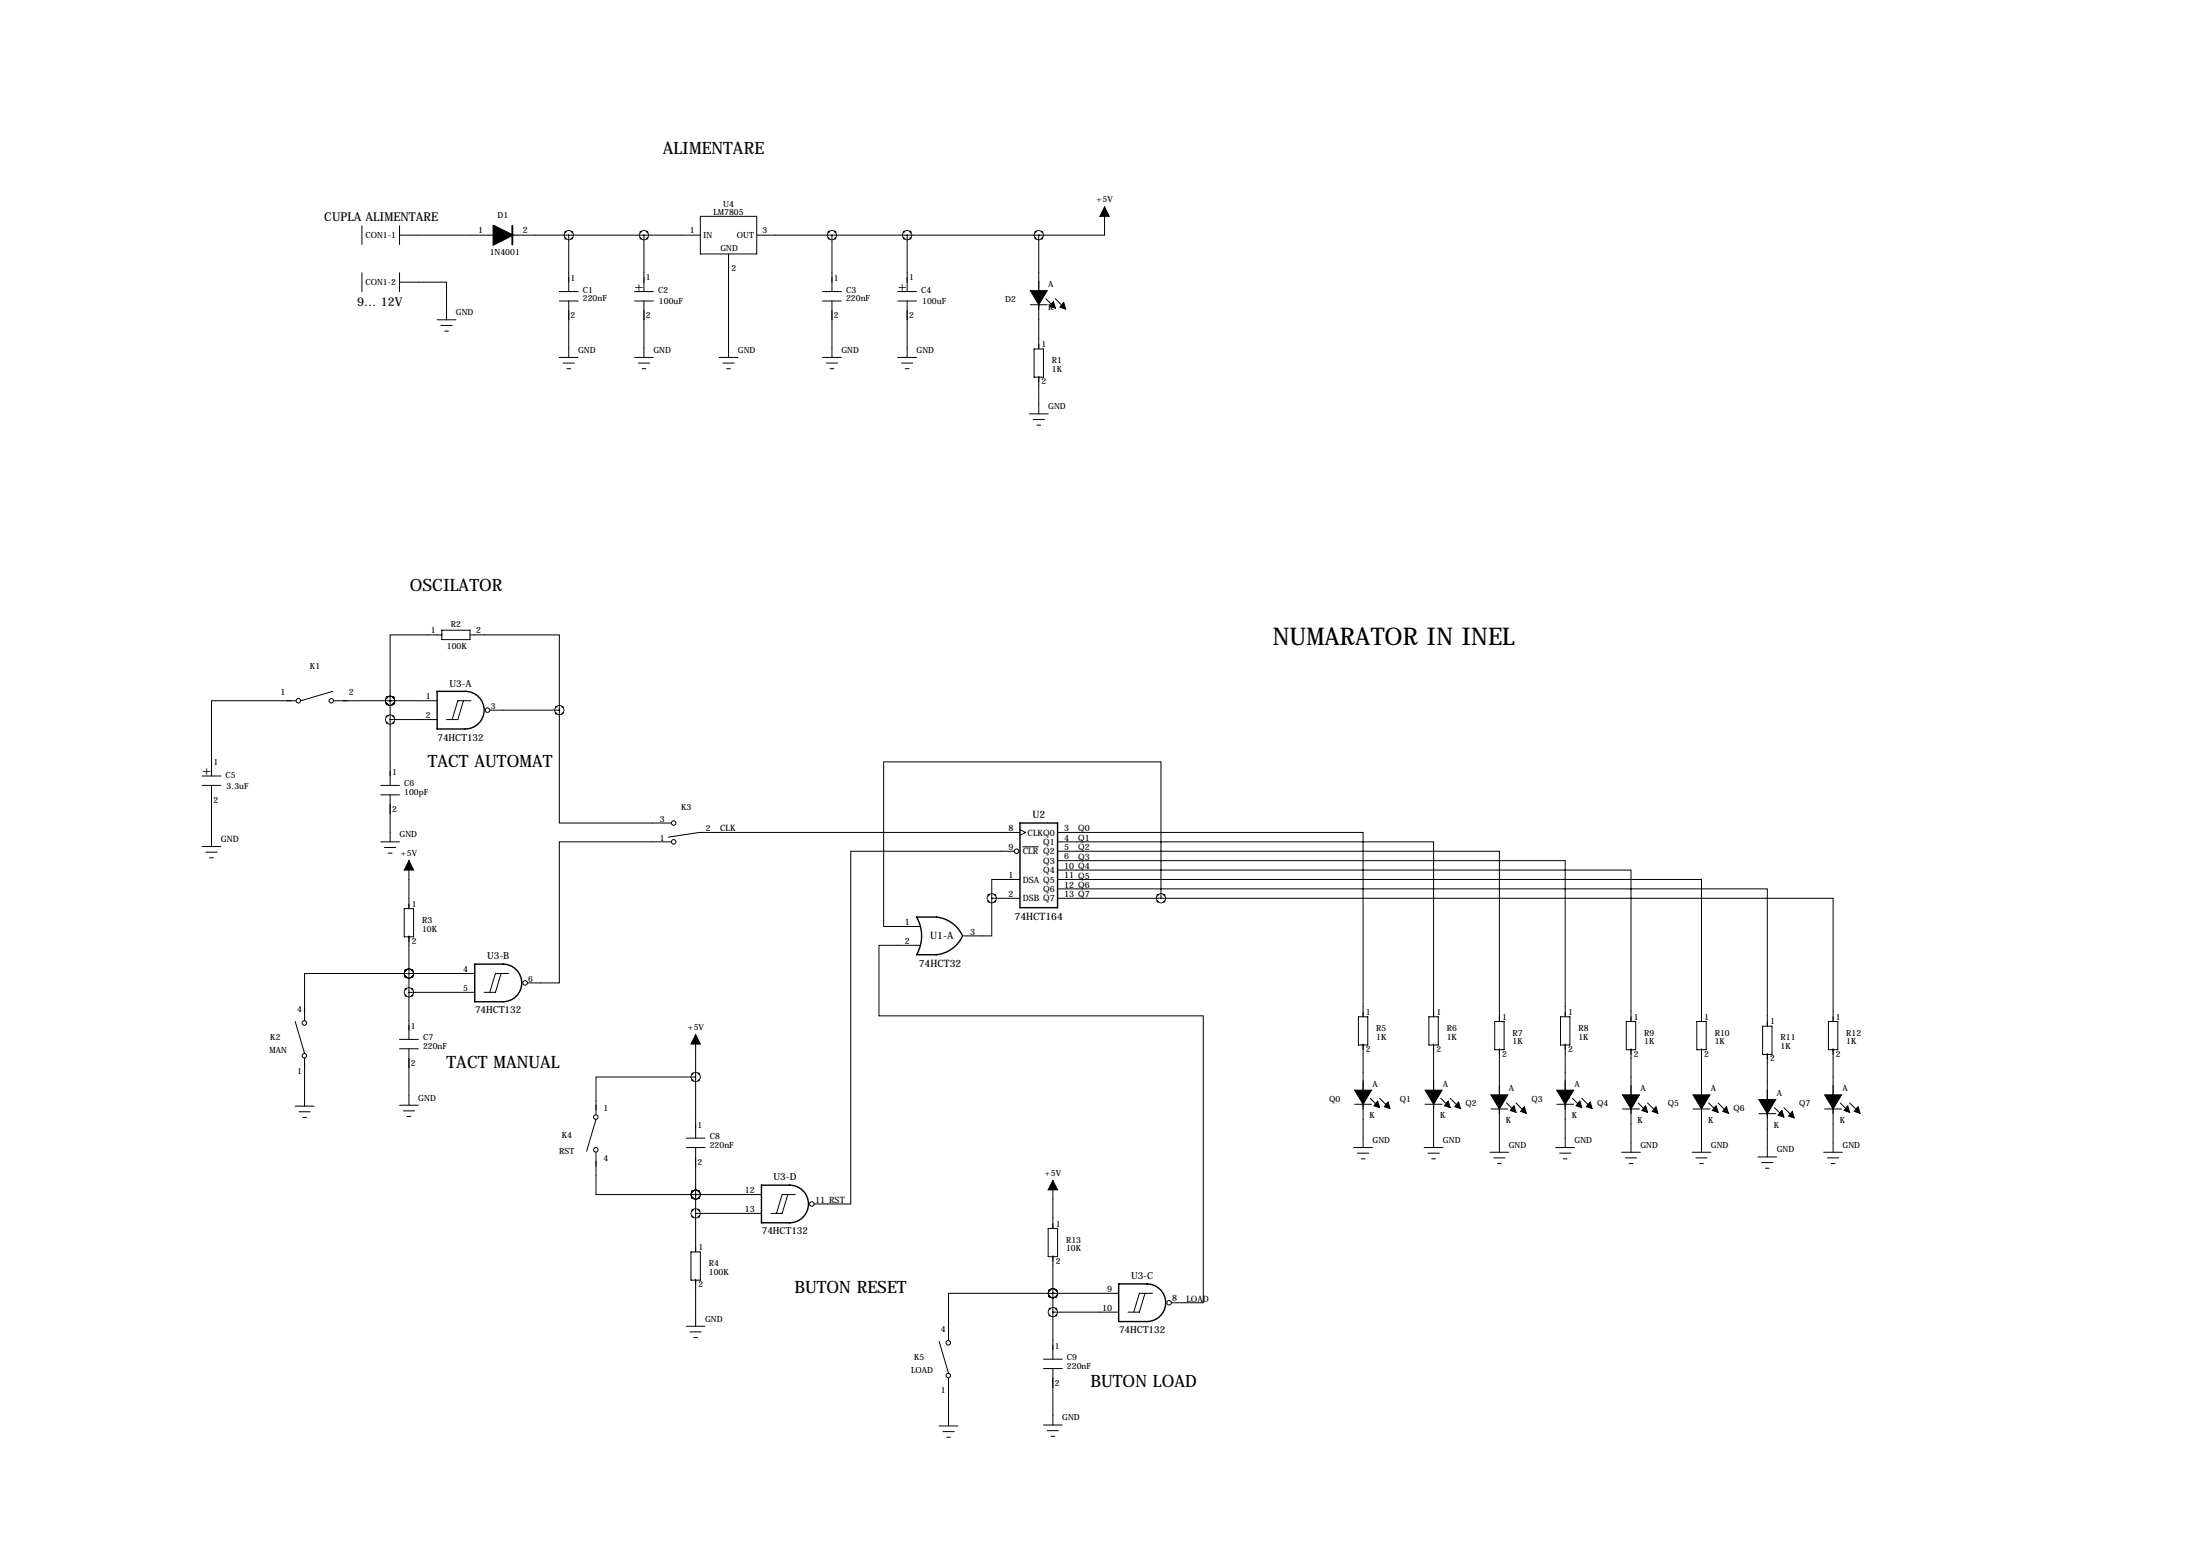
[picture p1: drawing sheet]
<svg xmlns="http://www.w3.org/2000/svg" width="594mm" height="419mm" viewBox="0 0 594 419" stroke-linecap="round" stroke-linejoin="round" font-family="sans-serif">
<g fill="none" stroke="#000" stroke-width=".27">
<path d="M189.2 58.4h15.3v10.2h-15.3zM298.4 55.9v7.6h-17.7M97.8 61v5M97.8 73.7v5M107.9 76.2h12.7v10.2M107.9 61v5M107.9 73.7v5M107.9 63.5h25.4M138.4 63.5h50.8M151.1 78.7h5.1M153.7 63.5v15.2M171.4 78.7h5.1"/>
<path d="M174 63.5v15.2M196.8 68.6v27.9M204.5 63.5h76.2M222.2 78.7h5.1M224.8 63.5v15.2M242.6 78.7h5M245.1 63.5v15.2M280.7 63.5v30.7M118.1 86.4h5.1M119.1 87.9h3.1M120.1 89.4h1.1M151.1 81.3h5.1"/>
<path d="M151.1 96.5h5.1M152.1 98h3.1M153.2 99.6h1M153.7 81.3v15.2M171.4 81.3h5.1M171.4 96.5h5.1M172.5 98h3M173.5 99.6h1M174 81.3v15.2M194.3 96.5h5.1M195.3 98h3.1M196.3 99.6h1.1"/>
<path d="M222.2 81.3h5.1M222.2 96.5h5.1M223.3 98h3M224.3 99.6h1M224.8 81.3v15.2M242.6 81.3h5M242.6 96.5h5M243.6 98h3M244.6 99.6h1M245.1 81.3v15.2M278.4 82.3h4.6M279.4 94.2h2.5v7.7h-2.5z"/>
<path d="M282.6 80.7l2.5 2.5M285.1 80.7l2.6 2.5M278.1 111.8h5.1M279.1 113.3h3.1M280.2 114.8h1M280.7 101.6v10.2M119.4 171.4h-14v17.8M119.4 170.2h7.6v2.5h-7.6zM127 171.4h24.1v20.4M80 189.2h-22.9v20.3M89.9 186.7l-8.6 2.5M90.2 189.2h27.9"/>
<path d="M105.4 189.2h.1M105.4 194.3h12.7M105.4 189.2v22.9M125.2 189.2l-1.5 5.1h-3.1M127.3 189.2h-3.6l-1.5 5.1M132.3 191.8h18.8M151.1 191.8v30.4h30.3M54.6 209.5h5.1M54.6 212.1h5.1M57.1 212.1v16.5M102.9 212.1h5M102.9 214.6h5"/>
<path d="M105.4 214.6v12.7M54.6 228.6h5.1M55.6 230.1h3.1M56.6 231.6h1.1M102.9 227.3h5M103.9 228.9h3M104.9 230.4h1M110.5 232.4v13M181.4 227.3h-30.3v38.1h-8.6M274.1 229.9h-44.2v95.2h-9.9M275.6 237.5h-7.6v5.1M275.6 224.8h-86.6l-8.4 1.3"/>
<path d="M275.6 224l1.5 .8-1.5 .8M276.4 228.7h4.2M285.8 224.8h82.5v49.8M285.8 227.3h101.5v47.3M285.8 229.9h119.3v45.9M285.8 232.4h137.1v42.2M285.8 234.9h154.9v40.9M285.8 237.5h173.9v38.3M109.2 245.4h2.6v7.6h-2.6zM110.5 252.7v28M248.7 255.3h-11.2v19h87.6v77.5h-8.6M268 242.6v10.1h-7.7"/>
<path d="M268 242.6h7.6M285.8 240h191.7v37.1M285.8 242.6h27.9M313.7 242.6v-36.9h-74.9v44.5h9.9M313.7 242.6h181.6v33.2M79.8 275.8l2.5 8.7M110.5 262.9h.1M110.5 262.9h-28.2v12.7M110.5 268h17.8M110.5 262.9h17.8M135.4 262.9l-1.5 5.1h-3.1M137.4 262.9h-3.5l-1.6 5.1"/>
<path d="M188 279.4v27.9M367 274.6h2.6v7.6h-2.6zM386.1 274.6h2.5v7.6h-2.5zM403.9 275.8h2.5v7.7h-2.5zM421.6 274.6h2.6v7.6h-2.6zM439.4 275.8h2.6v7.7h-2.6zM458.5 275.8h2.5v7.7h-2.5zM476.2 277.1h2.6v7.6h-2.6zM494 275.8h2.6v7.7h-2.6zM79.8 298.7h5M82.3 285.8v12.9M107.9 280.7h5.1"/>
<path d="M107.9 283.2h5.1M107.9 298.4h5.1M109 300h3M110.5 283.2v15.2M188 290.8h-27v10.2M366 298.2h4.6M368.3 281.9v28M370.2 296.6l2.6 2.5M372.8 296.6l2.5 2.5M385.1 298.2h4.5M387.3 281.9v28M389.3 296.6l2.5 2.5"/>
<path d="M391.8 296.6l2.6 2.5M402.8 299.5h4.6M405.1 283.2v27.9M407.1 297.8l2.5 2.6M409.6 297.8l2.5 2.6M420.6 298.2h4.6M422.9 281.9v28M424.8 296.6l2.6 2.5M427.4 296.6l2.5 2.5M438.4 299.5h4.6M440.7 283.2v27.9M442.6 297.8l2.6 2.6"/>
<path d="M445.2 297.8l2.5 2.6M457.5 299.5h4.5M459.7 283.2v27.9M461.7 297.8l2.5 2.6M464.2 297.8l2.6 2.6M477.5 284.5v27.9M479.5 299.1l2.5 2.6M482 299.1l2.5 2.6M493 299.5h4.6M495.3 283.2v27.9M497.2 297.8l2.6 2.6M499.8 297.8l2.5 2.6"/>
<path d="M80.8 300.2h3M81.8 301.8h1M110 301.5h1M161 311.1v11.5h27M161 302.3l-2.5 8.6M185.4 307.3h5.1M185.4 309.9h5.1M188 309.9v28.2M284.5 318.8v12.9M365.8 309.9h5M366.8 311.4h3M367.8 312.9h1"/>
<path d="M384.8 309.9h5.1M385.8 311.4h3.1M386.8 312.9h1.1M402.6 311.1h5.1M403.6 312.7h3.1M404.6 314.2h1M420.4 309.9h5M421.4 311.4h3M422.4 312.9h1M438.1 311.1h5.1M439.2 312.7h3M440.2 314.2h1"/>
<path d="M457.2 311.1h5.1M458.2 312.7h3.1M459.2 314.2h1M475 312.4h5.1M475.2 300.7h4.6M476 313.9h3M477 315.5h1M492.8 311.1h5M493.8 312.7h3M494.8 314.2h1M186.7 338.1h2.5v7.6h-2.5zM188 322.6h.1"/>
<path d="M188 327.7h17.7M188 322.6h17.7M212.9 322.6l-1.6 5.1h-3M214.9 322.6h-3.6l-1.5 5.1M283.2 331.7h2.6v7.6h-2.6zM284.5 339.1v27.9M185.4 358.1h5.1M186.4 359.7h3.1M188 345.4v12.7M284.5 349.2h.1M284.5 349.2h-28.2v12.7M284.5 354.3h17.8"/>
<path d="M284.5 349.2h17.8M309.4 349.2l-1.6 5.1h-3M311.4 349.2h-3.6l-1.5 5.1M187.5 361.2h1M253.7 362.2l2.6 8.6M256.3 372.1v13M281.9 367h5.1M281.9 369.6h5.1M284.5 369.6v15.2M253.7 385.1h5.1M254.8 386.6h3M255.8 388.1h1"/>
<path d="M281.9 384.8h5.1M283 386.3h3M284 387.9h1"/>
<circle cx="80.6" cy="189.2" r=".61"/>
<circle cx="89.5" cy="189.2" r=".61"/>
<circle cx="131.7" cy="191.8" r=".61"/>
<circle cx="182" cy="222.2" r=".61"/>
<circle cx="182" cy="227.3" r=".61"/>
<circle cx="274.7" cy="229.9" r=".61"/>
<circle cx="82.2" cy="276.3" r=".61"/>
<circle cx="141.9" cy="265.4" r=".61"/>
<circle cx="82.2" cy="285.1" r=".61"/>
<circle cx="161" cy="310.5" r=".61"/>
<circle cx="161" cy="301.7" r=".61"/>
<circle cx="219.4" cy="325.1" r=".61"/>
<circle cx="315.9" cy="351.8" r=".61"/>
<circle cx="256.2" cy="362.6" r=".61"/>
<circle cx="256.2" cy="371.4" r=".61"/>
</g>
<g fill="#000" stroke="#000" stroke-width=".27">
<path d="M298.4 55.9l1.3 2.5h-2.5zM278.4 78.5h2.3v3.8zM280.7 78.5h2.3l-2.3 3.8zM284.6 81.4l.5 1.8-1.5-.5zM287.2 81.9l.2-.2 .5 1.8-1.5-.5zM110.5 232.4l1.3 2.5h-2.6zM188 279.4l1.2 2.5h-2.5zM366 294.4h2.3v3.8zM368.3 294.4h2.3l-2.3 3.8zM372 297.6l.3-.3 .5 1.8-1.6-.5zM375.1 297.6l.5 1.8-1.6-.5zM385.1 294.4h2.2v3.8z"/>
<path d="M387.3 294.4h2.3l-2.3 3.8zM391.1 297.6l.2-.3 .5 1.8-1.5-.5zM394.1 297.6l.5 1.8-1.5-.5zM402.8 295.7h2.3v3.8zM405.1 295.7h2.3l-2.3 3.8zM420.6 294.4h2.3v3.8zM422.9 294.4h2.3l-2.3 3.8zM426.9 297.3l.5 1.8-1.5-.5zM429.7 297.6l.5 1.8-1.5-.5zM438.4 295.7h2.3v3.8zM440.7 295.7h2.3l-2.3 3.8zM457.5 295.7h2.2v3.8z"/>
<path d="M459.7 295.7h2.3l-2.3 3.8zM475.2 296.9h2.3v3.8zM477.5 296.9h2.3l-2.3 3.8zM493 295.7h2.3v3.8zM495.3 295.7h2.3l-2.3 3.8zM284.5 318.8l1.3 2.5h-2.6zM409.1 298.6l.5 1.8-1.5-.5zM411.9 298.9l.5 1.7-1.5-.5zM444.7 298.6l.5 1.8-1.6-.5zM447.2 299.1l.2-.2 .6 1.7-1.6-.5zM463.7 298.6l.5 1.8-1.5-.5zM466.2 299.1l.3-.2 .5 1.7-1.5-.5z"/>
<path d="M481.5 299.9l.5 1.8-1.5-.6zM484 300.4l.3-.3 .5 1.8-1.5-.5zM499 298.9l.3-.3 .5 1.8-1.6-.5zM502.1 298.9l.5 1.7-1.6-.5z"/>
</g>
<path d="M118.1 186.7h7.6a5.1 5.1 0 0 1 5.1 5.1 5.1 5.1 0 0 1-5.1 5h-7.6zM275.6 222.2h10.2v22.9h-10.2zM253 247.6h-5.3a10.2 10.2 0 0 1 0 10.2h5.3a8.7 8.7 0 0 0 7-5M253 247.6a8.7 8.7 0 0 1 7.1 5.1M128.3 260.4h7.6a5.1 5.1 0 0 1 5.1 5 5.1 5.1 0 0 1-5.1 5.1h-7.6zM205.7 320h7.7a5.1 5.1 0 0 1 5 5.1 5.1 5.1 0 0 1-5 5.1h-7.7zM302.3 346.7h7.6a5.1 5.1 0 0 1 5.1 5.1 5.1 5.1 0 0 1-5.1 5.1h-7.6z" fill="none" stroke="#000" stroke-width=".38"/>
<path d="M133.3 61l5.1 2.5-5.1 2.5z" fill="#000" stroke="#000" stroke-width=".51"/>
<path d="M138.4 61v5" fill="none" stroke="#000" stroke-width=".51"/>
<path d="M153.6 63.5a.1 .1 0 0 0 .2 0 .1 .1 0 0 0-.2 0zM173.9 63.5a.1 .1 0 0 0 .2 0 .1 .1 0 0 0-.2 0zM224.7 63.5a.1 .1 0 0 0 .2 0 .1 .1 0 0 0-.2 0zM245 63.5a.1 .1 0 0 0 .2 0 .1 .1 0 0 0-.2 0zM280.6 63.5a.1 .1 0 0 0 .2 0 .1 .1 0 0 0-.2 0zM105.3 194.3a.1 .1 0 0 0 .2 0 .1 .1 0 0 0-.2 0zM105.3 189.2a.1 .1 0 0 0 .2 0 .1 .1 0 0 0-.2 0zM110.4 262.9a.1 .1 0 0 0 .2 0 .1 .1 0 0 0-.2 0zM110.4 268a.1 .1 0 0 0 .2 0 .1 .1 0 0 0-.2 0zM110.4 262.9a.1 .1 0 0 0 .2 0 .1 .1 0 0 0-.2 0zM151 191.8a.1 .1 0 0 0 .2 0 .1 .1 0 0 0-.2 0zM187.9 322.6a.1 .1 0 0 0 .2 0 .1 .1 0 0 0-.2 0zM187.9 327.7a.1 .1 0 0 0 .2 0 .1 .1 0 0 0-.2 0zM187.9 322.6a.1 .1 0 0 0 .2 0 .1 .1 0 0 0-.2 0zM187.9 290.8a.1 .1 0 0 0 .2 0 .1 .1 0 0 0-.2 0zM105.3 189.2a.1 .1 0 0 0 .2 0 .1 .1 0 0 0-.2 0zM284.4 349.2a.1 .1 0 0 0 .2 0 .1 .1 0 0 0-.2 0zM284.4 354.3a.1 .1 0 0 0 .2 0 .1 .1 0 0 0-.2 0zM284.4 349.2a.1 .1 0 0 0 .2 0 .1 .1 0 0 0-.2 0zM267.9 242.6a.1 .1 0 0 0 .2 0 .1 .1 0 0 0-.2 0zM313.6 242.6a.1 .1 0 0 0 .2 0 .1 .1 0 0 0-.2 0z" fill="#000" stroke="#000" stroke-width="2.5"/>
<text font-size="6.6" x="343.9" y="174.2">NUMARATOR IN INEL</text>
<g font-size="4.6">
<text x="179.1" y="41.7">ALIMENTARE</text>
<text x="110.7" y="159.5">OSCILATOR</text>
<text x="115.6" y="207">TACT AUTOMAT</text>
<text x="120.6" y="288.3">TACT MANUAL</text>
<text x="214.6" y="349.2">BUTON RESET</text>
<text x="294.6" y="374.6">BUTON LOAD</text>
</g>
<g font-size="3.6">
<text x="171.4" y="78.5">+</text>
<text x="242.6" y="78.5">+</text>
<text x="54.6" y="209.3">+</text>
</g>
<g font-size="3.3">
<text x="87.6" y="59.7">CUPLA ALIMENTARE</text>
<text x="96.5" y="82.6">9... 12V</text>
</g>
<g font-size="2.7">
<text x="278.9" y="221">U2</text>
<text x="274.1" y="248.3">74HCT164</text>
<text x="251.4" y="253.7">U1-A</text>
<text x="248.2" y="261">74HCT32</text>
</g>
<g font-size="2.6">
<text x="121.4" y="185.4">U3-A</text>
<text x="118.2" y="200">74HCT132</text>
<text x="131.6" y="259.1">U3-B</text>
<text x="128.4" y="273.6">74HCT132</text>
<text x="209" y="318.8">U3-D</text>
<text x="205.8" y="333.3">74HCT132</text>
<text x="305.6" y="345.4">U3-C</text>
<text x="302.4" y="360">74HCT132</text>
</g>
<g font-size="2.4">
<text x="129.2" y="63">1</text>
<text x="141.2" y="63">2</text>
<text x="75.8" y="187.8">1</text>
<text x="94.2" y="187.8">2</text>
<text x="59.7" y="227.3">GND</text>
<text x="194.6" y="224.5">CLK</text>
<text x="272.5" y="224.4">8</text>
<text x="277.6" y="225.6">CLKQ0</text>
<text x="287.5" y="224.4">3</text>
<text x="287.5" y="227">4</text>
<text x="291.3" y="224.5">Q0</text>
<text x="291.3" y="227.1">Q1</text>
<text x="272.5" y="229.5">9</text>
<text x="276.4" y="230.7">CLR Q2</text>
<text x="281.9" y="228.2">Q1</text>
<text x="281.9" y="233.2">Q3</text>
<text x="287.5" y="229.5">5</text>
<text x="287.5" y="232.1">6</text>
<text x="291.3" y="229.6">Q2</text>
<text x="291.3" y="232.2">Q3</text>
<text x="272.5" y="237.1">1</text>
<text x="276.4" y="238.3">DSA Q5</text>
<text x="281.9" y="235.8">Q4</text>
<text x="287.5" y="234.6">10 Q4</text>
<text x="287.5" y="237.1">11 Q5</text>
<text x="287.5" y="239.7">12 Q6</text>
<text x="272.5" y="242.2">2</text>
<text x="276.4" y="243.4">DSB Q7</text>
<text x="281.9" y="240.9">Q6</text>
<text x="287.5" y="242.2">13 Q7</text>
<text x="244.5" y="249.8">1</text>
<text x="244.5" y="254.9">2</text>
<text x="262.1" y="252.4">3</text>
<text x="201.2" y="322.2">12</text>
<text x="201.2" y="327.3">13</text>
<text x="220.2" y="324.8">11 RST</text>
<text x="297.8" y="354">10</text>
<text x="299.1" y="348.9">9</text>
<text x="316.7" y="351.4">8</text>
<text x="320.5" y="351.5">LOAD</text>
</g>
<g font-size="2.3">
<text x="134.4" y="58.9">D1</text>
<text x="192.8" y="58">LM7805</text>
<text x="195.4" y="55.9">U4</text>
<text x="296.2" y="54.6">+5V</text>
<text x="98.7" y="64.3">CON1-1</text>
<text x="186.4" y="63">1</text>
<text x="190" y="64.3">IN</text>
<text x="199.1" y="64.3">OUT</text>
<text x="206" y="63">3</text>
<text x="132.3" y="68.9">1N4001</text>
<text x="194.6" y="67.9">GND</text>
<text x="98.7" y="77">CON1-2</text>
<text x="154.2" y="75.9">1</text>
<text x="174.5" y="75.7">1</text>
<text x="197.6" y="73.2">2</text>
<text x="225.3" y="75.9">1</text>
<text x="245.6" y="75.7">1</text>
<text x="283.2" y="77.6">A</text>
<text x="157.5" y="79">C1</text>
<text x="157.5" y="81.4">220nF</text>
<text x="177.8" y="79.2">C2</text>
<text x="178.1" y="82.1">100uF</text>
<text x="228.6" y="79">C3</text>
<text x="228.6" y="81.4">220nF</text>
<text x="248.9" y="79.2">C4</text>
<text x="249.2" y="82.1">100uF</text>
<text x="271.6" y="81.6">D2</text>
<text x="283.2" y="83.8">K</text>
<text x="123.2" y="85.1">GND</text>
<text x="154.2" y="85.9">2</text>
<text x="174.5" y="85.9">2</text>
<text x="225.3" y="85.9">2</text>
<text x="245.6" y="85.9">2</text>
<text x="156.2" y="95.3">GND</text>
<text x="176.5" y="95.3">GND</text>
<text x="199.4" y="95.3">GND</text>
<text x="227.3" y="95.3">GND</text>
<text x="247.7" y="95.3">GND</text>
<text x="281.4" y="93.7">1</text>
<text x="284.2" y="98">R1</text>
<text x="284.2" y="100.4">1K</text>
<text x="281.4" y="103.7">2</text>
<text x="283.2" y="110.5">GND</text>
<text x="116.4" y="171">1</text>
<text x="121.8" y="169.4">R2</text>
<text x="128.6" y="171">2</text>
<text x="120.7" y="175.3">100K</text>
<text x="83.8" y="180.6">K1</text>
<text x="115" y="188.9">1</text>
<text x="132.6" y="191.4">3</text>
<text x="115" y="194">2</text>
<text x="57.7" y="206.5">1</text>
<text x="105.9" y="209.3">1</text>
<text x="61" y="210.1">C5</text>
<text x="61.2" y="212.9">3.3uF</text>
<text x="109.2" y="212.3">C6</text>
<text x="109.2" y="214.7">100pF</text>
<text x="57.7" y="216.8">2</text>
<text x="105.9" y="219.3">2</text>
<text x="178.3" y="221.9">3</text>
<text x="184" y="218.7">K3</text>
<text x="107.9" y="226.1">GND</text>
<text x="178.3" y="227">1</text>
<text x="190.8" y="224.4">2</text>
<text x="108.3" y="231.1">+5V</text>
<text x="111.3" y="244.9">1</text>
<text x="114" y="249.2">R3</text>
<text x="114" y="251.5">10K</text>
<text x="111.3" y="254.9">2</text>
<text x="125.2" y="262.5">4</text>
<text x="125.2" y="267.6">5</text>
<text x="142.7" y="265.1">6</text>
<text x="80.3" y="273.3">4</text>
<text x="369.1" y="274.1">1</text>
<text x="388.1" y="274.1">1</text>
<text x="405.9" y="275.3">1</text>
<text x="423.7" y="274.1">1</text>
<text x="441.5" y="275.3">1</text>
<text x="460.5" y="275.3">1</text>
<text x="496.1" y="275.3">1</text>
<text x="73" y="280.9">K2</text>
<text x="111" y="277.9">1</text>
<text x="114.3" y="280.9">C7</text>
<text x="185.7" y="278.1">+5V</text>
<text x="371.9" y="278.4">R5</text>
<text x="371.9" y="280.8">1K</text>
<text x="390.9" y="278.4">R6</text>
<text x="390.9" y="280.8">1K</text>
<text x="408.7" y="279.7">R7</text>
<text x="426.5" y="278.4">R8</text>
<text x="426.5" y="280.8">1K</text>
<text x="444.2" y="279.7">R9</text>
<text x="463.3" y="279.7">R10</text>
<text x="478.3" y="276.6">1</text>
<text x="481.1" y="280.9">R11</text>
<text x="498.9" y="279.7">R12</text>
<text x="72.8" y="284.3">MAN</text>
<text x="111" y="287.9">2</text>
<text x="114.3" y="283.3">220nF</text>
<text x="369.1" y="284.1">2</text>
<text x="388.1" y="284.1">2</text>
<text x="405.9" y="285.3">2</text>
<text x="408.7" y="282">1K</text>
<text x="423.7" y="284.1">2</text>
<text x="441.5" y="285.3">2</text>
<text x="444.2" y="282">1K</text>
<text x="460.5" y="285.3">2</text>
<text x="463.3" y="282">1K</text>
<text x="478.3" y="286.6">2</text>
<text x="481.1" y="283.3">1K</text>
<text x="496.1" y="285.3">2</text>
<text x="498.9" y="282">1K</text>
<text x="80.3" y="289.9">1</text>
<text x="370.8" y="293.5">A</text>
<text x="389.9" y="293.5">A</text>
<text x="425.5" y="293.5">A</text>
<text x="113" y="297.2">GND</text>
<text x="359.2" y="297.5">Q0</text>
<text x="378.2" y="297.5">Q1</text>
<text x="396" y="298.8">Q2</text>
<text x="407.7" y="294.7">A</text>
<text x="413.8" y="297.5">Q3</text>
<text x="431.6" y="298.8">Q4</text>
<text x="443.2" y="294.7">A</text>
<text x="450.6" y="298.8">Q5</text>
<text x="462.3" y="294.7">A</text>
<text x="480.1" y="296">A</text>
<text x="486.2" y="298.8">Q7</text>
<text x="497.8" y="294.7">A</text>
<text x="163.1" y="300.1">1</text>
<text x="188.5" y="304.5">1</text>
<text x="370.1" y="302">K</text>
<text x="389.1" y="302">K</text>
<text x="406.9" y="303.3">K</text>
<text x="424.7" y="302">K</text>
<text x="442.5" y="303.3">K</text>
<text x="461.5" y="303.3">K</text>
<text x="468.4" y="300.1">Q6</text>
<text x="479.3" y="304.5">K</text>
<text x="497.1" y="303.3">K</text>
<text x="151.1" y="311.7">RST</text>
<text x="151.8" y="307.4">K4</text>
<text x="191.8" y="307.6">C8</text>
<text x="191.8" y="310">220nF</text>
<text x="370.8" y="308.6">GND</text>
<text x="389.9" y="308.6">GND</text>
<text x="407.7" y="309.9">GND</text>
<text x="425.5" y="308.6">GND</text>
<text x="443.2" y="309.9">GND</text>
<text x="462.3" y="309.9">GND</text>
<text x="480.1" y="311.1">GND</text>
<text x="497.8" y="309.9">GND</text>
<text x="163.1" y="313.4">4</text>
<text x="188.5" y="314.5">2</text>
<text x="282.2" y="317.5">+5V</text>
<text x="285.2" y="331.2">1</text>
<text x="288" y="335.5">R13</text>
<text x="188.7" y="337.6">1</text>
<text x="191.5" y="341.9">R4</text>
<text x="285.2" y="341.2">2</text>
<text x="288" y="337.9">10K</text>
<text x="188.7" y="347.6">2</text>
<text x="191.5" y="344.3">100K</text>
<text x="190.5" y="356.9">GND</text>
<text x="254.3" y="359.7">4</text>
<text x="285" y="364.2">1</text>
<text x="246.2" y="370.7">LOAD</text>
<text x="247" y="367.3">K5</text>
<text x="288.3" y="367.3">C9</text>
<text x="288.3" y="369.7">220nF</text>
<text x="254.3" y="376.3">1</text>
<text x="285" y="374.2">2</text>
<text x="287" y="383.5">GND</text>
</g>
</svg>
